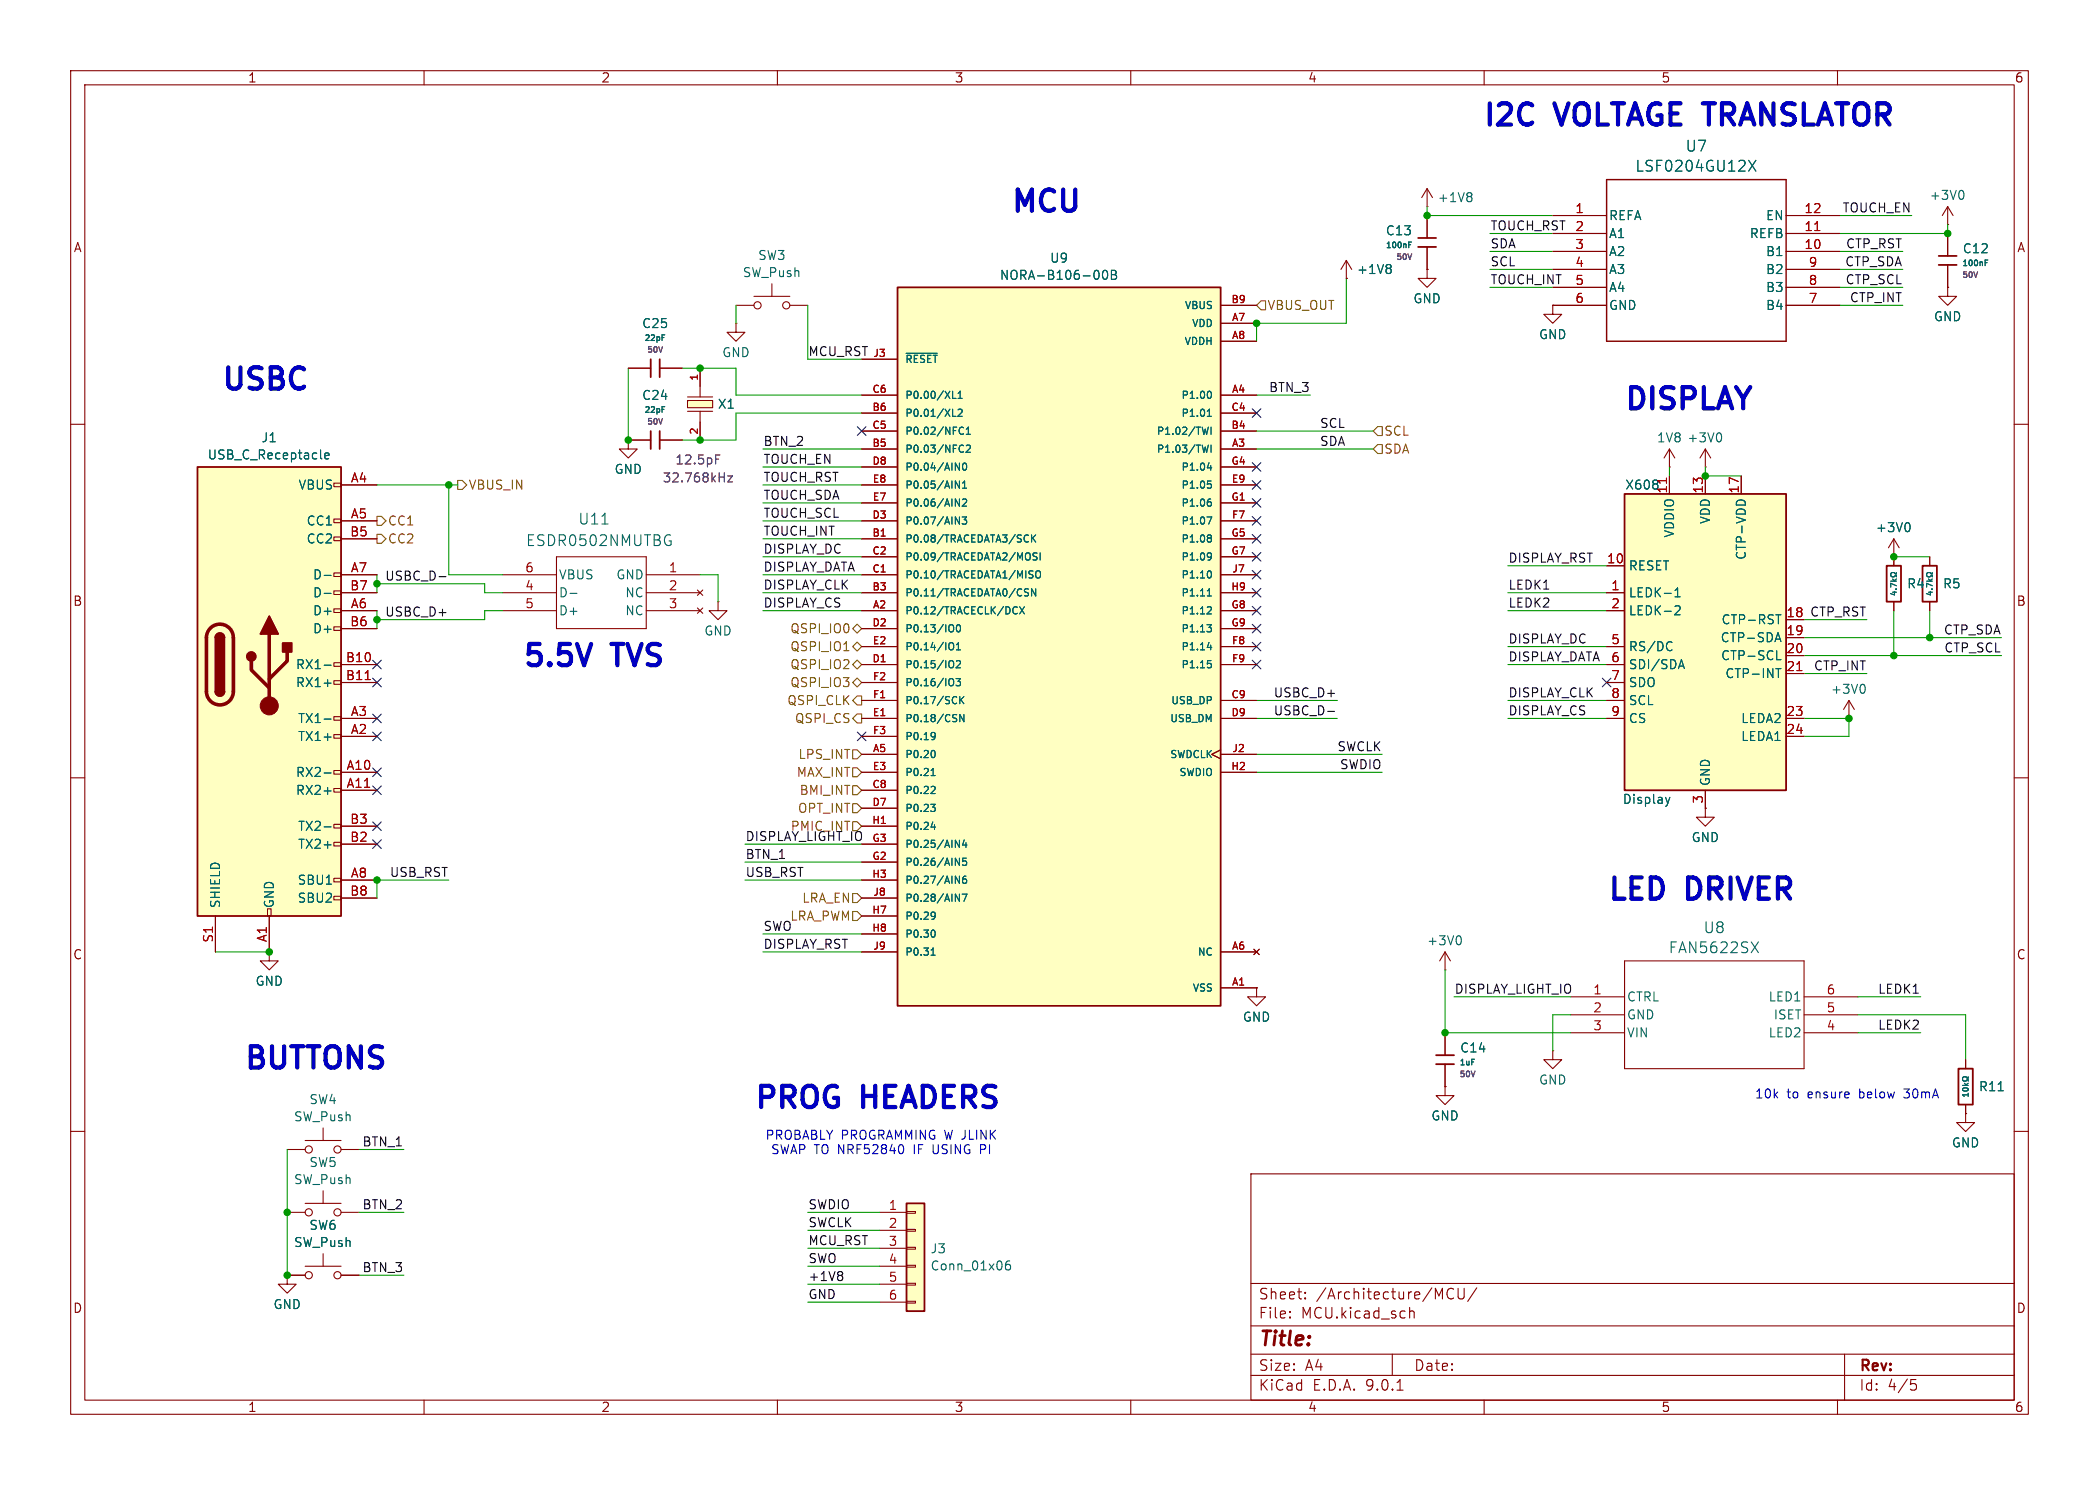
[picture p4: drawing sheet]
<svg xmlns="http://www.w3.org/2000/svg" width="297mm" height="210mm" viewBox="0 0 297 210" stroke-linecap="round" stroke-linejoin="round" font-family="sans-serif">
<g fill="none" stroke="#840000" stroke-width=".15">
<path d="M10 10h277v190h-277zM12 12h273v186h-273zM60 10v2M110 10v2M160 10v2M210 10v2M260 10v2M10 60h2M285 60h2M10 110h2M285 110h2M10 160h2"/>
<path d="M177 166h108v32h-108zM285 160h2M60 198v2M110 198v2M160 198v2M177 194.5h108M177 191.5h108M177 187.5h108M177 181.5h108M182.5 186.3h.1l-.1 .1M182.5 186.3v.1M182.5 185.5v.1"/>
<path d="M182.5 185.5h.1l-.1 .1M184.7 183.6v.1M184.7 183.6h-.1l.1 .1M184.7 182.8v.1M184.7 182.8h-.1l.1 .1M197 191.5v3M197.7 196.6h.8M199.5 184.9v1.5M199.5 185.5a.37 .37 0 0 1 .6 .1v.8M205.7 182.3a.6 .6 0 0 0-.8 0 .6 .6 0 0 0-.2 .8 .56 .56 0 0 0 .3 .5 .56 .56 0 0 0 .7 0M206.3 182.2v1.2l.3 .3 .4-.1 .2-.2v-1.2M209 182.1l-1.3 2"/>
<path d="M210 198v2M260 198v2M261 191.5v6.5M270.4 195.1h.7M270.5 195.7h.4l.3 .3v.3l-.2 .2-.5 .1"/>
</g>
<path d="M229.9 69.9h22.8v41.9h-22.8z" fill="#ffffc2"/>
<path d="M229.9 69.9h22.8v41.9h-22.8zM272 80h2.1v5.1h-2.1zM203.2 149.2h2.5M203.2 150.5h2.5" fill="none" stroke="#840000" stroke-width=".25"/>
<g fill="none" stroke="#840000" stroke-width=".15">
<path d="M236.2 67.3v2.6M241.3 67.3v2.6M246.4 67.3v2.6M273 78.7v1.3M227.3 80h2.6M227.3 83.8h2.6M227.3 86.4h2.6M227.3 91.4h2.6M227.3 94h2.6M227.3 96.5h2.6M227.3 99.1h2.6M252.7 87.6h2.6"/>
<path d="M252.7 90.2h2.6M252.7 92.7h2.6M252.7 95.3h2.6M273 85.1v1.3M227.3 101.6h2.6M241.3 111.8v2.5M252.7 101.6h2.6M252.7 104.1h2.6M177.8 139.7v1.3h1.3l-1.3 1.2-1.3-1.2h1.3M177.8 139.7h.1M45.7 159.5v1.8M204.5 153.7v1.2h1.2l-1.2 1.3-1.3-1.3h1.3"/>
<path d="M204.5 153.7h.1M204.5 146.1v3.1M204.5 150.5v3.2M219.7 148.6v1.3h1.3l-1.3 1.2-1.3-1.2h1.3M219.7 148.6h.1M40.6 171.5h2.6M40.6 162.6h2.6M43.2 170.2h5.1M43.2 161.3h5.1M45.7 168.4v1.8M48.3 171.5h2.5M48.3 162.6h2.5"/>
<circle cx="43.7" cy="162.6" r=".51"/>
<circle cx="43.7" cy="171.5" r=".51"/>
<circle cx="47.8" cy="171.5" r=".51"/>
<circle cx="47.8" cy="162.6" r=".51"/>
</g>
<g fill="none" stroke="#006464" stroke-width=".15">
<path d="M245.7 70.9l.5-.2 .5 .1 .2 .1M236.3 90.7l.3 .2M236.6 91.9l-.3 .1M237 84.4h.7M237 83.5l.4-.4v1.3M237.1 85.7h.4l.2 .1v.2v.2l-.8 .7h.8M237.6 94.2h.6M237.9 93.3l.4 1.3M251.3 86.9h.7M251.3 90.4h.6M251.3 94.6h.7M251.4 93.3h.6"/>
<path d="M251.6 89.5l.4 1.2M251.6 94.6v1.2M272.6 82.2h.8M272.9 83.7h.5M272.9 81.9l.3 .3M273.1 83.6v.5l-.5-.2M273.3 83.3h.1M273.4 81v.2h-.1a.34 .34 0 0 0-.5-.2 .34 .34 0 0 0-.1 .5l.3 .1 .4-.2v.2M273.4 82.8l-.8-.3v.5M273.4 81.9l-.3 .2M235.7 112.8l.3 .8M236 113.6l-.1 .3"/>
<path d="M236.3 112.8l-.3 .8"/>
</g>
<path d="M235.8 67.6v.7M254.2 94.8h.8" fill="none" stroke="#a90000" stroke-width=".15"/>
<path d="M97.3 56.6h3.5v1.1h-3.5z" fill="#ffffc2"/>
<g fill="none" stroke="#840000" stroke-width=".15">
<path d="M275.6 33v3.2M275.6 37.5v3.1M97.3 56.6h3.5v1.1h-3.5zM97.3 56.1h3.5M97.3 58.2h3.5M99.1 52.1v4M99.1 58.2v4M88.9 62.2v1.3h1.3l-1.3 1.3-1.3-1.3h1.3M88.9 62.2h.1M88.9 62.2h3.2M93.3 62.2h3.2M268 78.7h.1"/>
<path d="M268 76.2l-.8 1.3M268 76.2l.7 1.3M268 76.2v3.8M268 85.1v1.3"/>
</g>
<path d="M101.3 64.9h.4M101.3 64.3h.6M103 67.3h.6l-.6 .8h.6" fill="none" stroke="#840084" stroke-width=".15"/>
<path d="M274.3 36.2h2.6M274.3 37.5h2.6M92.1 61v2.5M93.3 61v2.5M267 80h2v5.1h-2z" fill="none" stroke="#840000" stroke-width=".25"/>
<path d="M280.9 37.2h.3M280.9 36.8h.4M93.7 57.5h.4M270 73.9a.79 .79 0 0 1 0 1.3M267.5 82.2h.8M267.8 83.7h.5M267.8 81.9l.3 .3M268.1 83.6v.5l-.6-.2M268.3 83.3h.1M268.3 81v.2h-.1a.34 .34 0 0 0-.5-.2 .34 .34 0 0 0-.1 .5l.4 .1 .3-.2v.2M268.3 82.8l-.8-.3v.5M268.3 81.9l-.3 .2" fill="none" stroke="#006464" stroke-width=".15"/>
<path d="M127 40.6h45.7v101.6h-45.7z" fill="#ffffc2"/>
<path d="M127 40.6h45.7v101.6h-45.7z" fill="none" stroke="#840000" stroke-width=".25"/>
<g fill="none" stroke="#840000" stroke-width=".15">
<path d="M219.7 30.5h7.6M219.7 33h7.6M219.7 35.6h7.6M219.7 38.1h7.6M252.7 30.5h7.6M252.7 33h7.6M252.7 35.6h7.6M252.7 38.1h7.6M121.9 50.8h5.1M121.9 55.9h5.1M121.9 58.4h5.1M172.7 55.9h5.1"/>
<path d="M172.7 58.4h5.1M172.7 43.2h5.1M172.7 45.7h5.1M172.7 48.3h5.1M219.7 43.2h7.6M219.7 40.6h7.6M252.7 43.2h7.6M252.7 40.6h7.6M78.7 78.7h12.7v10.2h-12.7zM121.9 61h5.1M121.9 63.5h5.1M121.9 66h5.1"/>
<path d="M121.9 68.6h5.1M121.9 71.1h5.1M121.9 73.7h5.1M121.9 76.2h5.1M121.9 78.7h5.1M172.7 61h5.1M172.7 63.5h5.1M172.7 66h5.1M172.7 68.6h5.1M172.7 71.1h5.1M172.7 73.7h5.1M172.7 76.2h5.1"/>
<path d="M172.7 78.7h5.1M236.2 66h.1M236.2 63.5l.8 1.3M236.2 63.5l-.7 1.3M236.2 63.5v2.5M241.3 66h.1M241.3 63.5l-.8 1.3M241.3 63.5l.8 1.3M241.3 63.5v2.5M71.1 81.3h7.6M71.1 83.8h7.6M71.1 86.4h7.6"/>
<path d="M91.4 81.3h7.7M91.4 83.8h7.7M91.4 86.4h7.7M98.7 83.4l.7 .8M98.7 86l.7 .7M99.4 83.4l-.7 .8M99.4 86l-.7 .7M101.6 85.1v1.3h1.3l-1.3 1.2-1.3-1.2h1.3M101.6 85.1h.1M121.9 81.3h5.1M121.9 83.8h5.1M121.9 86.4h5.1"/>
<path d="M121.9 88.9h5.1M121.9 91.4h5.1M121.9 94h5.1M121.9 96.5h5.1M121.9 99.1h5.1M172.7 81.3h5.1M172.7 83.8h5.1M172.7 86.4h5.1M172.7 88.9h5.1M172.7 91.4h5.1M172.7 94h5.1M172.7 99.1h5.1"/>
<path d="M261.6 99.1l-.7 1.2M261.6 99.1l.8 1.2M261.6 99.1v2.5M121.9 101.6h5.1M121.9 104.1h5.1M121.9 106.7h5.1M121.9 109.2h5.1M121.9 111.8h5.1M121.9 114.3h5.1M121.9 116.8h5.1M121.9 119.4h5.1M172.7 106l-1.3 .7 1.3 .6"/>
<path d="M172.7 101.6h5.1M172.7 106.7h5.1M172.7 109.2h5.1M261.6 101.6h.1M121.9 121.9h5.1M121.9 124.5h5.1M121.9 127h5.1M121.9 129.5h5.1M121.9 132.1h5.1M121.9 134.6h5.1M172.7 134.6h5.1M172.7 139.7h5.1"/>
<path d="M177.4 134.2l.8 .8M178.2 134.2l-.8 .8M43.2 179.1h5.1M45.7 177.3v1.8M40.6 180.3v1.3h1.3l-1.3 1.3-1.2-1.3h1.2M40.6 180.3h.1M40.6 180.3h2.6M48.3 180.3h2.5"/>
<circle cx="43.7" cy="180.3" r=".51"/>
<circle cx="47.8" cy="180.3" r=".51"/>
</g>
<g fill="none" stroke="#006464" stroke-width=".15">
<path d="M155.5 38.5v.8M156.2 38.3l.1-.1a.69 .69 0 0 1 .3 1.2l-.2 .1a.69 .69 0 0 1-.3-1.1zM157.3 38.2h.4l.2 .2v.2l-.2 .2a.34 .34 0 0 1 .3 .3 .34 .34 0 0 1-.2 .4h-.5zM157.3 38.8h.4M247.4 22.7l1 1.5M248.4 22.7l-1 1.5M128.2 50h4.4M134.8 56.3h.5M134.8 58.9h.5M135.6 56.3h.5M135.6 55.6l.3-.3v1M135.6 58l.4-.1 .1 .3-.6 .7h.6"/>
<path d="M170.8 58.9h.6M170.9 58.1l.2-.2v1M171.2 55.3a.64 .64 0 0 1 0 1M85.2 74.1h.8M94.7 76.5h.3v.5l-.3 .2M94.7 75.6l.2 .1M135.2 65.5l.6 1v-1M135.2 68l.6 1v-1M135.2 70.6l.6 1v-1M135.2 73.1l.6 1v-1M135.9 60.5l.2-.1 .2 .1M136.1 62.9l.2 .1"/>
<path d="M136.1 73.1h.7l-.4 .4 .3 .1v.4l-.1 .1-.5-.1M136.2 70.7l.4-.1 .2 .3-.7 .7h.7M136.2 69h.6M136.2 68.3l.3-.3v1M136.3 65.6l.1-.1a.54 .54 0 0 1 .4 .5 .54 .54 0 0 1-.4 .5l-.1-.1-.1-.3zM136.3 61.3l-.2 .1h-.2M136.3 63.9l-.2 .1M136.7 61.4h.6M136.7 60.7l.3-.3v1M136.7 63l.4-.1 .2 .3-.6 .8h.6M145.2 75.6l.3 .1M145.5 76.6l-.3 .1"/>
<path d="M146 75.6v1.1M146.1 76.1l.4 .6M146.5 75.6l-.5 .6M146.7 78.2h-.3l-.2 .2 .1 .2 .4 .2v.3l-.2 .1h-.3M147.2 78.2v1M170.8 73.1h.7l-.5 1M170.8 66.2h.7M170.9 68h.5M171 68.4h.2l.2 .2v.3l-.4 .1M171 60.4l-.3 1-.2-.7M171 62.9l-.3 1.1-.2-.8M171 71h.3l.1 .1v.4l-.4 .1"/>
<path d="M171 75.6l.3 .1 .1 .1-.2 .3M171 78.2l.4 .1a.67 .67 0 0 1-.3 .9M171 76.1h.2M171.1 70.6h.2M171.2 76.1l.2 .1v.3l-.1 .1-.3 .1M171.3 65.8v.7M171.4 60.4v1M171.4 62.9v1.1M171.4 78.6l-.2 .2h-.2M243.3 61.2a.79 .79 0 0 1 0 1.3M80.7 83.9h.9M134.5 90.9a.34 .34 0 0 1 .4 .3v.4a.34 .34 0 0 1-.4 .3"/>
<path d="M134.8 88.4a.72 .72 0 0 1 0 .9M134.8 93.5a.72 .72 0 0 1 0 .9M134.8 96a.72 .72 0 0 1 0 .9M135.3 96h.6l-.3 .4h.3v.5l-.2 .1-.4-.1M135.3 93.5l.4-.1 .2 .3-.6 .7h.6M135.3 91.9h.6M135.3 91.2l.3-.3v1M135.4 88.4l.2-.1a.54 .54 0 0 1 .3 .6 .54 .54 0 0 1-.3 .5l-.2-.1-.1-.3zM135.8 98.5v1M136 98.9l.4 .6M136.4 98.5l-.6 .6M143.5 85.9l.2-.1 .2 .1"/>
<path d="M143.9 86.7l-.2 .1h-.2M144.3 85.8l.7 1M145 85.8l-.7 1M145.1 83.7l.3 .1 .1 .3-.2 .2h-.2M145.1 83.3h.4M145.8 81.2l.3 .1 .1 .2-.2 .2h-.3M145.8 80.7l.4 .1M146.5 83.3v1l-.5-1v1M146.7 80.8l.1-.1a.34 .34 0 0 1 .4 .4v.3a.34 .34 0 0 1-.3 .4 .34 .34 0 0 1-.4-.4v-.3zM170.8 88.3h.6l-.3 .4 .3 .1v.4l-.2 .2h-.3M170.8 84.3h.6M170.8 91.6h.7"/>
<path d="M170.9 93.4h.5M170.9 83.5l.2-.2v1M171 85.8l.3 .1 .1 .2-.6 .7h.6M171 93.8h.2l.2 .2v.3l-.4 .1M171.2 80.7a.64 .64 0 0 1 0 1M171.3 91.2v.7M263.6 96.8a.79 .79 0 0 1 0 1.2M131.7 113.7h.6l-.3 .4M131.7 109.7h.6M131.7 117h.7M131.8 108.9l.2-.2v1M132.1 106.1a.64 .64 0 0 1 0 1"/>
<path d="M132.1 103.6l.2 .1a.83 .83 0 0 1-.2 .9M132.1 111.2l.2 .2v.2l-.6 .6h.6M132.1 114.1l.2 .2v.3l-.2 .2M132.2 116.6v.7M132.3 104l-.2 .2M135.2 118.8l.6 1v-1M136.4 101v1.1l-.6-1.1v1.1M136.4 118.8l-.2 .7h.6M136.7 119.2v.6M131.7 135.1h.6M131.8 134.3l.2-.2v1M132.1 131.5a.64 .64 0 0 1 0 1"/>
<path d="M132.1 129l.2 .1a.83 .83 0 0 1-.2 .9M132.3 129.4l-.2 .2M135.2 121.4l.6 1v-1M135.2 123.9l.6 1v-1M135.2 126.4l.6 1.1v-1.1M136.1 126.4h.7l-.4 1.1M136.7 123.9l-.3 .1a.68 .68 0 0 0 0 .9l.3-.1 .1-.3-.2-.2h-.2l-.2 .2M136.7 121.4h-.5v.4h.1h.4l.1 .1-.1 .4-.1 .1-.4-.1"/>
</g>
<path d="M227.3 25.4h25.4v22.9h-25.4z" fill="none" stroke="#840000" stroke-width=".2"/>
<path d="M256.8 32.6h.7" fill="none" stroke="#a90000" stroke-width=".15"/>
<path d="M27.9 66h20.4v63.5h-20.4z" fill="#ffffc2"/>
<g fill="none" stroke="#840000" stroke-width=".15">
<path d="M201.9 29.2h.1M201.9 26.7l.8 1.2M201.9 26.7l-.7 1.2M201.9 26.7v2.5M275.6 31.8h.1M275.6 29.2l-.8 1.3M275.6 29.2l.8 1.3M275.6 29.2v2.6M219.7 43.2v1.3h1.3l-1.3 1.2-1.3-1.2h1.3M219.7 43.2h.1M47.2 68.3h1.1v.5h-1.1zM47.2 73.4h1.1v.5h-1.1z"/>
<path d="M47.2 75.9h1.1v.6h-1.1zM48.3 68.6h5M48.3 73.7h5M48.3 76.2h5M47.2 81h1.1v.5h-1.1zM47.2 83.6h1.1v.5h-1.1zM47.2 86.1h1.1v.5h-1.1zM47.2 88.6h1.1v.6h-1.1zM47.2 93.7h1.1v.5h-1.1zM47.2 96.3h1.1v.5h-1.1zM48.3 81.3h5M48.3 83.8h5"/>
<path d="M48.3 86.4h5M48.3 88.9h5M48.3 94h5M48.3 96.5h5M47.2 101.3h1.1v.6h-1.1zM47.2 103.9h1.1v.5h-1.1zM47.2 109h1.1v.5h-1.1zM47.2 111.5h1.1v.5h-1.1zM47.2 116.6h1.1v.5h-1.1zM47.2 119.1h1.1v.5h-1.1zM48.3 101.6h5M48.3 104.1h5"/>
<path d="M48.3 109.2h5M48.3 111.8h5M48.3 116.8h5M48.3 119.4h5M30.5 129.5v5.1M37.8 128.5h.6v1h-.6zM38.1 129.5v5.1M47.2 124.2h1.1v.5h-1.1zM47.2 126.7h1.1v.6h-1.1zM48.3 124.5h5M48.3 127h5"/>
</g>
<path d="M27.9 66h20.4v63.5h-20.4zM30.5 90.2a.64 .64 0 0 1 .6-.7 .64 .64 0 0 1 .6 .7M30.5 97.8a.64 .64 0 0 0 .6 .6 .64 .64 0 0 0 .6-.6" fill="none" stroke="#840000" stroke-width=".25"/>
<path d="M29.8 88.8a1.9 1.9 0 0 1 2-.4 1.9 1.9 0 0 1 1.2 1.8v7.6a1.91 1.91 0 0 1-1.9 1.9 1.91 1.91 0 0 1-1.9-1.9v-7.6a1.9 1.9 0 0 1 .6-1.4zM35.6 93.5v1.2l2.5 2.6M38.1 89.7v10.1M40.6 92.2v1.3l-2.5 2.5" fill="none" stroke="#840000" stroke-width=".51"/>
<g fill="#840000" stroke="#840000" stroke-width=".25">
<path d="M30.5 90.2h1.2v7.6h-1.2z"/>
<path d="M30.7 89.7a.64 .64 0 0 1 .7-.1 .64 .64 0 0 1 .3 .6h-1.2z"/>
<path d="M30.5 97.8h1.2a.64 .64 0 0 1-.6 .6 .64 .64 0 0 1-.6-.6z"/>
<path d="M38.1 87.1l1.3 2.6h-2.6z"/>
<path d="M40 90.9h1.3v1.3h-1.3z"/>
<circle cx="35.6" cy="92.8" r=".63"/>
</g>
<circle cx="38.1" cy="99.8" r="1.27" fill="#840000" stroke="#840000" stroke-width=".15"/>
<path d="M208 27.2l.3 .3-.3 .3 .3 .2v.3l-.3 .2M277.6 26.9a.79 .79 0 0 1 0 1.3M46 64.5l.6-.1-.1-.3h-.4l-.1 .1v.6h.5M45.9 81.4h.9M45.9 83.9h.9M45.9 94.1h.9M45.9 96.6h.9M45.9 101.7h.9M45.9 109.3h.9M45.9 111.9h.9M45.9 116.9h.9" fill="none" stroke="#006464" stroke-width=".15"/>
<path d="M51.7 96.1h.7" fill="none" stroke="#a90000" stroke-width=".15"/>
<path d="M128.3 170.2h2.5v15.2h-2.5z" fill="#ffffc2"/>
<path d="M200.7 33.7h2.5M200.7 34.9h2.5M92.1 50.8v2.5M93.3 50.8v2.5M277.1 151.1h2v5.1h-2zM128.3 170.2h2.5v15.2h-2.5z" fill="none" stroke="#840000" stroke-width=".25"/>
<g fill="none" stroke="#840000" stroke-width=".15">
<path d="M190.5 39.4h.1M190.5 36.8l.8 1.3M190.5 36.8l-.8 1.3M190.5 36.8v2.6M201.9 38.1v1.3h1.3l-1.3 1.2-1.2-1.2h1.2M201.9 38.1h.1M201.9 30.5v3.2M201.9 34.9v3.2M219.7 30.5h7.6M219.7 33h7.6M219.7 35.6h7.6M219.7 38.1h7.6"/>
<path d="M252.7 30.5h7.6M252.7 33h7.6M252.7 35.6h7.6M252.7 38.1h7.6M275.6 33v3.2M275.6 37.5v3.1M88.9 52.1h3.2M93.3 52.1h3.2M99.1 52.1v2.5M99.1 59.7v2.5M104.1 45.7v1.3h1.3l-1.3 1.3-1.2-1.3h1.2M104.1 45.7h.1"/>
<path d="M104.1 43.2h2.6M106.7 41.9h5.1M109.2 40.1v1.8M111.8 43.2h2.5M121.9 50.8h5.1M121.9 55.9h5.1M121.9 58.4h5.1M172.7 43.2h5.1M172.7 55.9h5.1M172.7 58.4h5.1M172.7 45.7h5.1M172.7 48.3h5.1"/>
<path d="M219.7 43.2h.1M219.7 43.2h7.6M219.7 40.6h7.6M252.7 43.2h7.6M252.7 40.6h7.6M275.6 40.6v1.3h1.3l-1.3 1.3-1.3-1.3h1.3M275.6 40.6h.1M48.3 68.6h5M48.3 73.7h5M48.3 76.2h5M88.9 62.2h.1M88.9 62.2h3.2"/>
<path d="M93.3 62.2h3.2M121.9 68.6h5.1M121.9 73.7h5.1M121.9 76.2h5.1M121.9 61h5.1M121.9 63.5h5.1M121.9 66h5.1M121.9 71.1h5.1M121.9 78.7h5.1M172.7 68.6h5.1M172.7 73.7h5.1M172.7 76.2h5.1"/>
<path d="M172.7 61h5.1M172.7 63.5h5.1M172.7 66h5.1M172.7 71.1h5.1M172.7 78.7h5.1M236.2 67.3v2.6M241.3 67.3v2.6M246.4 67.3v2.6M268 78.7h.1M268 78.7v1.3M273 78.7v1.3M48.3 81.3h5"/>
<path d="M48.3 83.8h5M48.3 86.4h5M48.3 88.9h5M48.3 94h5M48.3 96.5h5M121.9 81.3h5.1M121.9 83.8h5.1M121.9 86.4h5.1M121.9 88.9h5.1M121.9 94h5.1M121.9 96.5h5.1M121.9 91.4h5.1"/>
<path d="M121.9 99.1h5.1M172.7 81.3h5.1M172.7 83.8h5.1M172.7 86.4h5.1M172.7 88.9h5.1M172.7 94h5.1M172.7 91.4h5.1M172.7 99.1h5.1M227.3 83.8h2.6M227.3 86.4h2.6M227.3 94h2.6M227.3 96.5h2.6"/>
<path d="M227.3 91.4h2.6M227.3 99.1h2.6M227.3 80h2.6M252.7 87.6h2.6M252.7 90.2h2.6M252.7 92.7h2.6M252.7 95.3h2.6M268 85.1v1.3M273 85.1v1.3M48.3 101.6h5M48.3 104.1h5M48.3 109.2h5"/>
<path d="M48.3 111.8h5M48.3 116.8h5M48.3 119.4h5M121.9 101.6h5.1M121.9 104.1h5.1M121.9 109.2h5.1M121.9 111.8h5.1M121.9 116.8h5.1M121.9 119.4h5.1M121.9 106.7h5.1M121.9 114.3h5.1M172.7 106l-1.3 .7 1.3 .6"/>
<path d="M172.7 101.6h5.1M172.7 109.2h5.1M172.7 106.7h5.1M227.3 101.6h2.6M241.3 114.3v1.3h1.3l-1.3 1.2-1.3-1.2h1.3M241.3 114.3h.1M241.3 111.8v2.5M252.7 101.6h2.6M252.7 104.1h2.6M30.5 129.5v5.1M38.1 134.6v1.3h1.3l-1.3 1.3-1.3-1.3h1.3M38.1 134.6h.1"/>
<path d="M38.1 129.5v5.1M48.3 124.5h5M48.3 127h5M121.9 124.5h5.1M121.9 127h5.1M121.9 121.9h5.1M121.9 129.5h5.1M121.9 132.1h5.1M121.9 134.6h5.1M172.7 134.6h5.1M172.7 139.7h5.1M177.4 134.2l.8 .8"/>
<path d="M177.8 139.7h.1M178.2 134.2l-.8 .8M204.5 137.2h.1M204.5 134.6l-.8 1.3M204.5 134.6l.7 1.3M204.5 134.6v2.6M229.9 135.9h25.4v15.2h-25.4zM204.5 153.7h.1M204.5 146.1v3.1M204.5 150.5v3.2M222.2 141h7.7M222.2 143.5h7.7"/>
<path d="M222.2 146.1h7.7M255.3 141h7.6M255.3 143.5h7.6M255.3 146.1h7.6M278.1 157.5v1.3h1.3l-1.3 1.2-1.2-1.2h1.2M278.1 157.5h.1M278.1 149.9v1.2M278.1 156.2v1.3M124.5 171.5h3.8M124.5 174h3.8M124.5 176.5h3.8M124.5 179.1h3.8"/>
<path d="M128.3 171.3h1.2v.3h-1.2zM128.3 173.9h1.2v.2h-1.2zM128.3 176.4h1.2v.3h-1.2zM128.3 178.9h1.2v.3h-1.2zM40.6 180.3h.1M40.6 180.3h2.6M48.3 180.3h2.5M124.5 181.6h3.8M124.5 184.2h3.8M128.3 181.5h1.2v.2h-1.2zM128.3 184h1.2v.3h-1.2z"/>
<circle cx="107.2" cy="43.2" r=".51"/>
<circle cx="111.3" cy="43.2" r=".51"/>
</g>
<g fill="none" stroke="#006464" stroke-width=".15">
<path d="M155.5 38.5v.8M156.2 38.3l.1-.1a.69 .69 0 0 1 .3 1.2l-.2 .1a.69 .69 0 0 1-.3-1.1zM157.3 38.2h.4l.2 .2v.2l-.2 .2a.34 .34 0 0 1 .3 .3 .34 .34 0 0 1-.2 .4h-.5zM157.3 38.8h.4M196.6 37.4l.2 .3-.2 .3 .2 .2v.2l-.2 .3M199.3 34.6h.3M199.3 34.2h.4M247.4 22.7l1 1.5M248.4 22.7l-1 1.5M280.9 37.2h.3M280.9 36.8h.4M93.7 47.4h.4"/>
<path d="M93.7 57.5h.4M128.2 50h4.4M134.8 56.3h.5M134.8 58.9h.5M135.6 56.3h.5M135.6 55.6l.3-.3v1M135.6 58l.4-.1 .1 .3-.6 .7h.6M170.8 58.9h.6M170.9 58.1l.2-.2v1M171.2 55.3a.64 .64 0 0 1 0 1M46 64.5l.6-.1-.1-.3h-.4l-.1 .1v.6h.5M135.2 65.5l.6 1v-1"/>
<path d="M135.2 68l.6 1v-1M135.2 70.6l.6 1v-1M135.2 73.1l.6 1v-1M135.9 60.5l.2-.1 .2 .1M136.1 62.9l.2 .1M136.1 73.1h.7l-.4 .4 .3 .1v.4l-.1 .1-.5-.1M136.2 68.3l.3-.3v1M136.2 70.7l.4-.1 .2 .3-.7 .7h.7M136.2 69h.6M136.3 65.6l.1-.1a.54 .54 0 0 1 .4 .5 .54 .54 0 0 1-.4 .5l-.1-.1-.1-.3zM136.3 61.3l-.2 .1h-.2M136.3 63.9l-.2 .1"/>
<path d="M136.7 61.4h.6M136.7 60.7l.3-.3v1M136.7 63l.4-.1 .2 .3-.6 .8h.6M145.2 75.6l.3 .1M145.5 76.6l-.3 .1M146 75.6v1.1M146.1 76.1l.4 .6M146.5 75.6l-.5 .6M146.7 78.2h-.3l-.2 .2 .1 .2 .4 .2v.3l-.2 .1h-.3M147.2 78.2v1M170.8 73.1h.7l-.5 1M170.8 66.2h.7"/>
<path d="M170.9 68h.5M171 68.4h.2l.2 .2v.3l-.4 .1M171 60.4l-.3 1-.2-.7M171 62.9l-.3 1.1-.2-.8M171 71h.3l.1 .1v.4l-.4 .1M171 75.6l.3 .1 .1 .1-.2 .3M171 78.2l.4 .1a.67 .67 0 0 1-.3 .9M171 76.1h.2M171.1 70.6h.2M171.2 76.1l.2 .1v.3l-.1 .1-.3 .1M171.3 65.8v.7M171.4 60.4v1"/>
<path d="M171.4 62.9v1.1M171.4 78.6l-.2 .2h-.2M245.7 70.9l.5-.2 .5 .1 .2 .1M270 73.9a.79 .79 0 0 1 0 1.3M45.9 81.4h.9M45.9 83.9h.9M45.9 94.1h.9M45.9 96.6h.9M134.5 90.9a.34 .34 0 0 1 .4 .3v.4a.34 .34 0 0 1-.4 .3M134.8 88.4a.72 .72 0 0 1 0 .9M134.8 93.5a.72 .72 0 0 1 0 .9M134.8 96a.72 .72 0 0 1 0 .9"/>
<path d="M135.3 96h.6l-.3 .4h.3v.5l-.2 .1-.4-.1M135.3 93.5l.4-.1 .2 .3-.6 .7h.6M135.3 91.9h.6M135.3 91.2l.3-.3v1M135.4 88.4l.2-.1a.54 .54 0 0 1 .3 .6 .54 .54 0 0 1-.3 .5l-.2-.1-.1-.3zM135.8 98.5v1M136 98.9l.4 .6M136.4 98.5l-.6 .6M143.5 85.9l.2-.1 .2 .1M143.9 86.7l-.2 .1h-.2M144.3 85.8l.7 1M145 85.8l-.7 1"/>
<path d="M145.1 83.7l.3 .1 .1 .3-.2 .2h-.2M145.1 83.3h.4M145.8 81.2l.3 .1 .1 .2-.2 .2h-.3M145.8 80.7l.4 .1M146.5 83.3v1l-.5-1v1M146.7 80.8l.1-.1a.34 .34 0 0 1 .4 .4v.3a.34 .34 0 0 1-.3 .4 .34 .34 0 0 1-.4-.4v-.3zM170.8 88.3h.6l-.3 .4 .3 .1v.4l-.2 .2h-.3M170.8 84.3h.6M170.8 91.6h.7M170.9 93.4h.5M170.9 83.5l.2-.2v1M171 85.8l.3 .1 .1 .2-.6 .7h.6"/>
<path d="M171 93.8h.2l.2 .2v.3l-.4 .1M171.2 80.7a.64 .64 0 0 1 0 1M171.3 91.2v.7M236.3 90.7l.3 .2M236.6 91.9l-.3 .1M237 84.4h.7M237 83.5l.4-.4v1.3M237.1 85.7h.4l.2 .1v.2v.2l-.8 .7h.8M237.6 94.2h.6M237.9 93.3l.4 1.3M251.3 86.9h.7M251.3 90.4h.6"/>
<path d="M251.3 94.6h.7M251.4 93.3h.6M251.6 89.5l.4 1.2M251.6 94.6v1.2M267.5 82.2h.8M267.8 83.7h.5M267.8 81.9l.3 .3M268.1 83.6v.5l-.6-.2M268.3 83.3h.1M268.3 81v.2h-.1a.34 .34 0 0 0-.5-.2 .34 .34 0 0 0-.1 .5l.4 .1 .3-.2v.2M268.3 82.8l-.8-.3v.5M268.3 81.9l-.3 .2"/>
<path d="M272.6 82.2h.8M272.9 83.7h.5M272.9 81.9l.3 .3M273.1 83.6v.5l-.5-.2M273.3 83.3h.1M273.4 81v.2h-.1a.34 .34 0 0 0-.5-.2 .34 .34 0 0 0-.1 .5l.3 .1 .4-.2v.2M273.4 82.8l-.8-.3v.5M273.4 81.9l-.3 .2M45.9 101.7h.9M45.9 109.3h.9M45.9 111.9h.9M45.9 116.9h.9"/>
<path d="M131.7 113.7h.6l-.3 .4M131.7 117h.7M131.7 109.7h.6M131.8 108.9l.2-.2v1M132.1 106.1a.64 .64 0 0 1 0 1M132.1 103.6l.2 .1a.83 .83 0 0 1-.2 .9M132.1 111.2l.2 .2v.2l-.6 .6h.6M132.1 114.1l.2 .2v.3l-.2 .2M132.2 116.6v.7M132.3 104l-.2 .2M135.2 118.8l.6 1v-1M136.4 101v1.1l-.6-1.1v1.1"/>
<path d="M136.4 118.8l-.2 .7h.6M136.7 119.2v.6M235.7 112.8l.3 .8M236 113.6l-.1 .3M236.3 112.8l-.3 .8M131.7 135.1h.6M131.8 134.3l.2-.2v1M132.1 131.5a.64 .64 0 0 1 0 1M132.1 129l.2 .1a.83 .83 0 0 1-.2 .9M132.3 129.4l-.2 .2M135.2 121.4l.6 1v-1M135.2 123.9l.6 1v-1"/>
<path d="M135.2 126.4l.6 1.1v-1.1M136.1 126.4h.7l-.4 1.1M136.7 123.9l-.3 .1a.68 .68 0 0 0 0 .9l.3-.1 .1-.3-.2-.2h-.2l-.2 .2M136.7 121.4h-.5v.4h.1h.4l.1 .1-.1 .4-.1 .1-.4-.1M206.5 132.3a.79 .79 0 0 1 0 1.3M247.8 133.2l1 1.5M248.8 133.2l-1 1.5M277.7 153.5h.8M277.7 154a.39 .39 0 0 1 .5-.2 .39 .39 0 0 1 .3 .4 .39 .39 0 0 1-.5 .2 .39 .39 0 0 1-.3-.4zM278 153.2l.3 .3M278.5 152.3v.2h-.2a.34 .34 0 0 0-.4-.2 .34 .34 0 0 0-.2 .5l.4 .1 .4-.2v.2M278.5 154.6v.5"/>
<path d="M278.5 154.8h-.8l.2 .3M278.5 153.2l-.3 .2M282.7 154.2h.8M142.9 178.3a.5 .5 0 0 0-.6 .6v.4l.1 .2 .4 .1 .1-.1 .1-.5-.1-.1-.4-.1-.2 .2"/>
</g>
<g fill="none" stroke="#725600" stroke-width=".15">
<path d="M178.4 42.5h.7v1.3h-.7l-.6-.6zM53.3 75.6h.7l.6 .6-.6 .6h-.7zM53.3 73h.7l.6 .7-.6 .6h-.7zM64.8 67.9h.6l.6 .7-.6 .6h-.6zM194.9 60.3h.7v1.3h-.7l-.6-.6zM194.9 62.9h.7v1.2h-.7l-.6-.6zM119.4 92h.7M120.6 94l.7-.7 .6 .7-.6 .6zM120.6 91.4l.7-.6 .6 .6-.6 .7zM120.6 96.5l.7-.6 .6 .6-.6 .7zM120.6 88.9l.7-.6 .6 .6-.6 .6zM121.3 98.4h.6v1.3h-.6l-.7-.6z"/>
<path d="M120.6 106h.7l.6 .7-.6 .6h-.7zM120.6 116.2h.7l.6 .6-.6 .7h-.7zM120.6 113.7h.7l.6 .6-.6 .6h-.7zM120.6 111.1h.7l.6 .7-.6 .6h-.7zM120.6 108.6h.7l.6 .6-.6 .7h-.7zM121.3 101h.6v1.2h-.6l-.7-.6zM120.6 126.4h.7l.6 .6-.6 .6h-.7zM120.6 128.9h.7l.6 .6-.6 .7h-.7z"/>
</g>
<path d="M62.1 81.6h1M187.9 100.6h.9M119 179.8l.2 .3-.2 .3 .2 .2v.3l-.2 .2" fill="none" stroke="#0f0f0f" stroke-width=".15"/>
<g fill="none" stroke="#009600" stroke-width=".15">
<path d="M190.5 39.4v6.3h-12.7v2.6M201.9 29.2v1.3h17.8M210.8 33h8.9M210.8 38.1h8.9M210.8 35.6h8.9M260.3 30.5h10.2M260.3 38.1h8.9M260.3 35.6h8.9M275.6 31.8v1.2h-15.3M88.9 52.1v10.1M96.5 52.1h7.6v3.8h17.8M104.1 43.2v2.5"/>
<path d="M114.3 43.2v7.6h7.6M121.9 58.4h-17.8v3.8h-7.6M177.8 55.9h7.6M210.8 40.6h8.9M260.3 40.6h8.9M260.3 43.2h8.9M53.3 68.6h11.5M63.5 68.6v12.7h7.6M107.9 68.6h14M107.9 73.7h14M107.9 78.7h14M107.9 63.5h14"/>
<path d="M107.9 76.2h14M107.9 66h14M107.9 71.1h14M177.8 61h16.5M177.8 63.5h16.5M236.2 66v1.3M241.3 66v1.3h5.1M268 78.7h5M53.3 81.3v2.5M53.3 86.4v2.5M53.3 82.6h15.3v1.2h2.5M71.1 86.4h-2.5v1.2h-15.3"/>
<path d="M99.1 81.3h2.5v3.8M107.9 81.3h14M107.9 83.8h14M107.9 86.4h14M177.8 99.1h11.4M213.4 83.8h13.9M213.4 86.4h13.9M213.4 99.1h13.9M213.4 80h13.9M213.4 94h13.9M213.4 91.4h13.9M255.3 87.6h8.9"/>
<path d="M255.3 92.7h27.9M255.3 90.2h27.9M255.3 95.3h8.9M268 86.4v6.3M273 86.4v3.8M105.4 119.4h16.5M177.8 101.6h11.4M177.8 109.2h17.8M177.8 106.7h17.8M213.4 101.6h13.9M255.3 101.6h6.3v2.5h-6.3M30.5 134.6h7.6"/>
<path d="M63.5 124.5h-10.2v2.5M105.4 124.5h16.5M105.4 121.9h16.5M107.9 134.6h14M107.9 132.1h14M204.5 137.2v8.9h17.7M205.7 141h16.5M222.2 143.5h-2.5v5.1M262.9 143.5h15.2v6.4M262.9 146.1h8.9M262.9 141h8.9M40.6 162.6v17.7"/>
<path d="M50.8 162.6h6.3M50.8 171.5h6.3M114.3 174h10.2M114.3 171.5h10.2M114.3 179.1h10.2M114.3 176.5h10.2M50.8 180.3h6.3M114.3 184.2h10.2M114.3 181.6h10.2"/>
</g>
<g fill="none" stroke="#000084" stroke-width=".15">
<path d="M177.2 57.8l1.2 1.2M178.4 57.8l-1.2 1.2M121.3 60.4l1.2 1.2M122.5 60.4l-1.2 1.2M177.2 70.5l1.2 1.2M177.2 78.1l1.2 1.2M177.2 73.1l1.2 1.2M177.2 65.4l1.2 1.2M177.2 75.6l1.2 1.2M177.2 68l1.2 1.2M178.4 70.5l-1.2 1.2M178.4 78.1l-1.2 1.2"/>
<path d="M178.4 73.1l-1.2 1.2M178.4 65.4l-1.2 1.2M178.4 75.6l-1.2 1.2M178.4 68l-1.2 1.2M52.7 93.4l1.2 1.2M52.7 95.9l1.2 1.2M53.9 93.4l-1.2 1.2M53.9 95.9l-1.2 1.2M177.2 93.4l1.2 1.2M177.2 83.2l1.2 1.2M177.2 85.8l1.2 1.2M177.2 80.7l1.2 1.2"/>
<path d="M177.2 90.8l1.2 1.2M177.2 88.3l1.2 1.2M178.4 93.4l-1.2 1.2M178.4 83.2l-1.2 1.2M178.4 85.8l-1.2 1.2M178.4 80.7l-1.2 1.2M178.4 90.8l-1.2 1.2M178.4 88.3l-1.2 1.2M226.7 95.9l1.2 1.2M227.9 95.9l-1.2 1.2M52.7 101l1.2 1.2M52.7 116.2l1.2 1.2"/>
<path d="M52.7 118.8l1.2 1.2M52.7 108.6l1.2 1.2M52.7 111.2l1.2 1.2M52.7 103.5l1.2 1.2M53.9 101l-1.2 1.2M53.9 116.2l-1.2 1.2M53.9 118.8l-1.2 1.2M53.9 108.6l-1.2 1.2M53.9 111.2l-1.2 1.2M53.9 103.5l-1.2 1.2M121.3 103.5l1.2 1.2M122.5 103.5l-1.2 1.2"/>
</g>
<path d="M127.7 162l.2 .4-.2 .6M138.7 161.9v1.2M138.7 162.5h.5" fill="none" stroke="#0000c2" stroke-width=".15"/>
<path d="M83.6 91.1l-1 3" fill="none" stroke="#0000c2" stroke-width=".6"/>
<path d="M101.3 64.9h.4M101.3 64.3h.6M103 67.3h.6l-.6 .8h.6" fill="none" stroke="#840084" stroke-width=".15"/>
<path d="M256.8 32.6h.7M235.8 67.6v.7M51.7 96.1h.7M254.2 94.8h.8" fill="none" stroke="#a90000" stroke-width=".15"/>
<g fill="#009600" stroke="#009600" stroke-width=".15">
<circle cx="40.6" cy="171.5" r=".46"/>
<circle cx="40.6" cy="180.3" r=".46"/>
<circle cx="63.5" cy="68.6" r=".46"/>
<circle cx="99.1" cy="52.1" r=".46"/>
<circle cx="88.9" cy="62.2" r=".46"/>
<circle cx="53.3" cy="82.6" r=".46"/>
<circle cx="53.3" cy="87.6" r=".46"/>
<circle cx="99.1" cy="62.2" r=".46"/>
<circle cx="53.3" cy="124.5" r=".46"/>
<circle cx="38.1" cy="134.6" r=".46"/>
<circle cx="273" cy="90.2" r=".46"/>
<circle cx="261.6" cy="101.6" r=".46"/>
<circle cx="268" cy="92.7" r=".46"/>
<circle cx="177.8" cy="45.7" r=".46"/>
<circle cx="275.6" cy="33" r=".46"/>
<circle cx="201.9" cy="30.5" r=".46"/>
<circle cx="241.3" cy="67.3" r=".46"/>
<circle cx="268" cy="78.7" r=".46"/>
<circle cx="204.5" cy="146.1" r=".46"/>
</g>
<g font-size="4.2" fill="#0000c2">
<text x="209.5" y="18.7">I2C</text>
<text x="220.3" y="18.7">VOLTAGE TRANSLATOR</text>
<text x="142.7" y="30.9">MCU</text>
<text x="31" y="56">USBC</text>
<text x="229.5" y="58.8">DISPLAY</text>
<text x="73.6" y="95.1">5.5V</text>
<text x="86.8" y="95.1">TVS</text>
<text x="227.1" y="128.1">LED</text>
<text x="238.7" y="128.1">DRIVER</text>
<text x="34.2" y="152">BUTTONS</text>
<text x="106.4" y="157.6">PROG</text>
<text x="122" y="157.6">HEADERS</text>
</g>
<text font-size="2.8" fill="#840000" x="178" y="190.9">Title:</text>
<g font-size="2.1" fill="#006464">
<text x="238.4" y="21.7">U7</text>
<text x="231.3" y="24.5">LSF0204GU12X</text>
<text x="74.3" y="77.4">ESDR0502NMUTBG</text>
<text x="81.7" y="74.4">U11</text>
<text x="236" y="135">FAN5622SX</text>
<text x="241" y="132.2">U8</text>
</g>
<g font-size="2.1" fill="#840000">
<text x="178" y="184">Sheet:</text>
<text x="186.2" y="184">/Architecture/MCU/</text>
<text x="178" y="186.7">File:</text>
<text x="184.1" y="186.7">MCU.kicad_sch</text>
<text x="178" y="196.9">KiCad</text>
<text x="178" y="194.1">Size:</text>
<text x="184.7" y="194.1">A4</text>
<text x="185.7" y="196.9">E.D.A.</text>
<text x="193.3" y="196.9">9.0.1</text>
<text x="200" y="194.1">Date:</text>
<text x="263" y="194.3">Rev:</text>
<text x="263" y="196.9">Id:</text>
<text x="267.1" y="196.9">4/5</text>
</g>
<g font-size="1.8" fill="#840000">
<text x="35" y="11.9">1</text>
<text x="85" y="11.9">2</text>
<text x="135" y="11.9">3</text>
<text x="185" y="11.9">4</text>
<text x="235" y="11.9">5</text>
<text x="285" y="11.9">6</text>
<text x="10.3" y="35.9">A</text>
<text x="285.3" y="35.9">A</text>
<text x="10.3" y="85.9">B</text>
<text x="285.3" y="85.9">B</text>
<text x="10.3" y="135.9">C</text>
<text x="285.3" y="135.9">C</text>
<text x="10.3" y="185.9">D</text>
<text x="285.3" y="185.9">D</text>
<text x="35" y="199.9">1</text>
<text x="85" y="199.9">2</text>
<text x="135" y="199.9">3</text>
<text x="185" y="199.9">4</text>
<text x="235" y="199.9">5</text>
<text x="285" y="199.9">6</text>
</g>
<g font-size="1.8" fill="#006464">
<text x="203.3" y="28.8">+1V8</text>
<text x="272.9" y="28.5">+3V0</text>
<text x="196" y="33.5">C13</text>
<text x="227.6" y="31.3">REFA</text>
<text x="227.6" y="33.9">A1</text>
<text x="247.5" y="33.9">REFB</text>
<text x="249.8" y="31.3">EN</text>
<text x="105" y="39.4">SW_Push</text>
<text x="107.2" y="37">SW3</text>
<text x="141.4" y="39.8">NORA-B106-00B</text>
<text x="148.5" y="37.4">U9</text>
<text x="191.9" y="39">+1V8</text>
<text x="227.6" y="36.4">A2</text>
<text x="227.6" y="39">A3</text>
<text x="227.6" y="41.5">A4</text>
<text x="249.8" y="36.4">B1</text>
<text x="249.8" y="39">B2</text>
<text x="249.8" y="41.5">B3</text>
<text x="277.6" y="36">C12</text>
<text x="90.8" y="46.6">C25</text>
<text x="199.9" y="43.1">GND</text>
<text x="227.6" y="44">GND</text>
<text x="249.8" y="44">B4</text>
<text x="273.6" y="45.6">GND</text>
<text x="102.1" y="50.7">GND</text>
<text x="217.7" y="48.2">GND</text>
<text x="90.8" y="56.8">C24</text>
<text x="101.5" y="58">X1</text>
<text x="29.3" y="65.2">USB_C_Receptacle</text>
<text x="36.9" y="62.8">J1</text>
<text x="234.4" y="62.8">1V8 +3V0</text>
<text x="42.1" y="69.4">VBUS</text>
<text x="86.9" y="67.2">GND</text>
<text x="229.9" y="69.4">X608</text>
<text x="43.3" y="74.5">CC1</text>
<text x="43.3" y="77.1">CC2</text>
<text x="237.1" y="76.1" transform="rotate(-90 237.1 76.1)">VDDIO</text>
<text x="242.2" y="74.2" transform="rotate(-90 242.2 74.2)">VDD</text>
<text x="265.3" y="75.5">+3V0</text>
<text x="44.2" y="82.1">D-</text>
<text x="79" y="82.1">VBUS</text>
<text x="87.1" y="82.1">GND</text>
<text x="230.4" y="80.9">RESET</text>
<text x="247.2" y="79.3" transform="rotate(-90 247.2 79.3)">CTP-VDD</text>
<text x="269.8" y="83.4">R4</text>
<text x="274.8" y="83.4">R5</text>
<text x="44.2" y="84.7">D-</text>
<text x="44.2" y="87.2">D+</text>
<text x="44.2" y="89.8">D+</text>
<text x="79" y="84.7">D-</text>
<text x="79" y="87.2">D+</text>
<text x="88.4" y="84.7">NC</text>
<text x="88.4" y="87.2">NC</text>
<text x="230.4" y="84.7">LEDK-1</text>
<text x="230.4" y="87.2">LEDK-2</text>
<text x="243.5" y="88.5">CTP-RST</text>
<text x="41.8" y="94.8">RX1-</text>
<text x="99.6" y="90.1">GND</text>
<text x="230.4" y="92.3">RS/DC</text>
<text x="230.4" y="94.8">SDI/SDA</text>
<text x="243.4" y="91">CTP-SDA</text>
<text x="243.4" y="93.6">CTP-SCL</text>
<text x="41.8" y="97.4">RX1+</text>
<text x="230.4" y="97.4">SDO</text>
<text x="230.4" y="99.9">SCL</text>
<text x="244" y="96.1">CTP-INT</text>
<text x="259" y="98.3">+3V0</text>
<text x="42.1" y="102.5">TX1-</text>
<text x="42.1" y="105">TX1+</text>
<text x="230.4" y="102.5">CS</text>
<text x="246.3" y="102.5">LEDA2</text>
<text x="246.3" y="105">LEDA1</text>
<text x="41.8" y="110.1">RX2-</text>
<text x="41.8" y="112.6">RX2+</text>
<text x="229.5" y="113.9">Display</text>
<text x="242.2" y="111.3" transform="rotate(-90 242.2 111.3)">GND</text>
<text x="42.1" y="117.7">TX2-</text>
<text x="239.3" y="119.3">GND</text>
<text x="42" y="125.3">SBU1</text>
<text x="42.1" y="120.2">TX2+</text>
<text x="31.3" y="128.5" transform="rotate(-90 31.3 128.5)">SHIELD</text>
<text x="39" y="128.5" transform="rotate(-90 39 128.5)">GND</text>
<text x="42" y="127.9">SBU2</text>
<text x="201.8" y="133.9">+3V0</text>
<text x="36.1" y="139.6">GND</text>
<text x="230.1" y="141.8">CTRL</text>
<text x="250.2" y="141.8">LED1</text>
<text x="175.8" y="144.7">GND</text>
<text x="206.5" y="149.1">C14</text>
<text x="230.1" y="144.4">GND</text>
<text x="230.1" y="146.9">VIN</text>
<text x="250.2" y="146.9">LED2</text>
<text x="250.9" y="144.4">ISET</text>
<text x="217.7" y="153.6">GND</text>
<text x="279.9" y="154.5">R11</text>
<text x="41.5" y="158.8">SW_Push</text>
<text x="43.7" y="156.4">SW4</text>
<text x="202.4" y="158.7">GND</text>
<text x="41.5" y="167.7">SW_Push</text>
<text x="43.7" y="165.2">SW5</text>
<text x="276.1" y="162.5">GND</text>
<text x="41.5" y="176.6">SW_Push</text>
<text x="43.7" y="174.1">SW6</text>
<text x="131.6" y="177.5">J3</text>
<text x="131.6" y="179.9">Conn_01x06</text>
<text x="38.6" y="185.3">GND</text>
</g>
<g font-size="1.8" fill="#0f0f0f">
<text x="210.8" y="35.2">SDA</text>
<text x="210.8" y="32.7">TOUCH_RST 2</text>
<text x="260.6" y="30.1">TOUCH_EN</text>
<text x="261.1" y="35.2">CTP_RST</text>
<text x="210.8" y="40.3">TOUCH_INT</text>
<text x="210.8" y="37.8">SCL</text>
<text x="261" y="37.8">CTP_SDA</text>
<text x="261.1" y="40.3">CTP_SCL</text>
<text x="261.7" y="42.8">CTP_INT</text>
<text x="114.3" y="50.5">MCU_RST</text>
<text x="179.5" y="55.5">BTN_3</text>
<text x="107.9" y="65.7">TOUCH_EN</text>
<text x="107.9" y="63.2">BTN_2</text>
<text x="186.7" y="63.2">SDA</text>
<text x="186.7" y="60.6">SCL</text>
<text x="107.9" y="70.8">TOUCH_SDA</text>
<text x="107.9" y="68.2">TOUCH_RST</text>
<text x="107.9" y="73.3">TOUCH_SCL</text>
<text x="107.9" y="75.9">TOUCH_INT</text>
<text x="54.4" y="82.2">USBC_D-</text>
<text x="107.9" y="83.5">DISPLAY_CLK</text>
<text x="107.9" y="78.4">DISPLAY_DC</text>
<text x="107.9" y="80.9">DISPLAY_DATA</text>
<text x="213.4" y="83.5">LEDK1</text>
<text x="213.4" y="79.7">DISPLAY_RST</text>
<text x="54.4" y="87.3">USBC_D+</text>
<text x="107.9" y="86">DISPLAY_CS</text>
<text x="213.4" y="86">LEDK2</text>
<text x="256" y="87.3">CTP_RST</text>
<text x="275" y="89.8">CTP_SDA</text>
<text x="213.4" y="91.1">DISPLAY_DC</text>
<text x="213.4" y="93.6">DISPLAY_DATA</text>
<text x="256.6" y="94.9">CTP_INT</text>
<text x="275" y="92.4">CTP_SCL</text>
<text x="180.1" y="98.7">USBC_D+</text>
<text x="180.1" y="101.3">USBC_D-</text>
<text x="213.4" y="98.7">DISPLAY_CLK</text>
<text x="213.4" y="101.3">DISPLAY_CS</text>
<text x="189.1" y="106.3">SWCLK</text>
<text x="189.5" y="108.9">SWDIO</text>
<text x="105.4" y="119">DISPLAY_LIGHT_IO</text>
<text x="111.8" y="117.7">PMIC_INT</text>
<text x="55.1" y="124.1">USB_RST</text>
<text x="105.4" y="124.1">USB_RST</text>
<text x="105.4" y="121.6">BTN_1</text>
<text x="107.9" y="131.7">SWO</text>
<text x="107.9" y="134.3">DISPLAY_RST</text>
<text x="205.7" y="140.6">DISPLAY_LIGHT_IO</text>
<text x="265.7" y="140.6">LEDK1</text>
<text x="265.7" y="145.7">LEDK2</text>
<text x="51.2" y="162.2">BTN_1</text>
<text x="51.2" y="171.1">BTN_2</text>
<text x="114.3" y="173.6">SWCLK</text>
<text x="114.3" y="171.1">SWDIO</text>
<text x="51.2" y="180">BTN_3</text>
<text x="114.3" y="178.7">SWO</text>
<text x="114.3" y="176.2">MCU_RST</text>
<text x="114.3" y="183.8">GND</text>
<text x="114.3" y="181.3">+1V8</text>
</g>
<g font-size="1.8" fill="#a90000">
<text x="222.8" y="30.2">1</text>
<text x="222.8" y="35.3">3</text>
<text x="222.8" y="32.8">2</text>
<text x="255.2" y="30.2">12</text>
<text x="255.2" y="32.8">11</text>
<text x="255.2" y="35.3">10</text>
<text x="222.8" y="37.8">4</text>
<text x="222.8" y="40.4">5</text>
<text x="255.8" y="37.8">9</text>
<text x="255.8" y="40.4">8</text>
<text x="222.8" y="42.9">6</text>
<text x="255.8" y="42.9">7</text>
<text x="49.5" y="68.3">A4</text>
<text x="236" y="69.9" transform="rotate(-90 236 69.9)">11</text>
<text x="241" y="69.9" transform="rotate(-90 241 69.9)">13</text>
<text x="246.1" y="69.9" transform="rotate(-90 246.1 69.9)">17</text>
<text x="49.5" y="75.9">B5</text>
<text x="49.5" y="73.4">A5</text>
<text x="49.5" y="83.6">B7</text>
<text x="49.5" y="81">A7</text>
<text x="74.2" y="81">6</text>
<text x="74.2" y="83.6">4</text>
<text x="94.5" y="81">1</text>
<text x="94.5" y="83.6">2</text>
<text x="227.3" y="79.8">10</text>
<text x="227.9" y="83.6">1</text>
<text x="49.5" y="88.6">B6</text>
<text x="49.5" y="86.1">A6</text>
<text x="74.2" y="86.1">5</text>
<text x="94.5" y="86.1">3</text>
<text x="227.9" y="86.1">2</text>
<text x="252.7" y="87.4">18</text>
<text x="252.7" y="89.9">19</text>
<text x="48.9" y="93.7">B10</text>
<text x="227.9" y="91.2">5</text>
<text x="227.9" y="93.7">6</text>
<text x="252.7" y="92.5">20</text>
<text x="252.7" y="95">21</text>
<text x="48.9" y="96.3">B11</text>
<text x="49.5" y="101.3">A3</text>
<text x="227.9" y="96.3">7</text>
<text x="227.9" y="98.8">8</text>
<text x="227.9" y="101.3">9</text>
<text x="252.7" y="101.3">23</text>
<text x="49.5" y="103.9">A2</text>
<text x="252.7" y="103.9">24</text>
<text x="48.9" y="109">A10</text>
<text x="48.9" y="111.5">A11</text>
<text x="241" y="113.7" transform="rotate(-90 241 113.7)">3</text>
<text x="49.5" y="116.6">B3</text>
<text x="49.5" y="119.1">B2</text>
<text x="49.5" y="124.2">A8</text>
<text x="49.5" y="126.7">B8</text>
<text x="30.2" y="133.4" transform="rotate(-90 30.2 133.4)">S1</text>
<text x="37.8" y="133.3" transform="rotate(-90 37.8 133.3)">A1</text>
<text x="225.4" y="140.7">1</text>
<text x="225.4" y="143.3">2</text>
<text x="258.4" y="140.7">6</text>
<text x="258.4" y="143.3">5</text>
<text x="225.4" y="145.8">3</text>
<text x="258.4" y="145.8">4</text>
<text x="125.7" y="171.2">1</text>
<text x="125.7" y="173.7">2</text>
<text x="125.7" y="176.3">3</text>
<text x="125.7" y="178.8">4</text>
<text x="125.7" y="181.4">5</text>
<text x="125.7" y="183.9">6</text>
</g>
<g font-size="1.8" fill="#725600">
<text x="179.3" y="44">VBUS_OUT</text>
<text x="195.8" y="61.8">SCL</text>
<text x="195.8" y="64.4">SDA</text>
<text x="66.2" y="69.4">VBUS_IN</text>
<text x="54.8" y="77.1">CC2</text>
<text x="54.8" y="74.5">CC1</text>
<text x="111.7" y="89.8">QSPI_IO0</text>
<text x="111.7" y="94.8">QSPI_IO2</text>
<text x="111.7" y="92.3">QSPI_IO1</text>
<text x="111.3" y="99.9">QSPI_CLK</text>
<text x="111.7" y="97.4">QSPI_IO3</text>
<text x="112.4" y="102.5">QSPI_CS</text>
<text x="112.9" y="107.5">LPS_INT</text>
<text x="112.6" y="110.1">MAX_INT</text>
<text x="113.1" y="112.6">BMI_INT</text>
<text x="112.8" y="115.2">OPT_INT</text>
<text x="111.7" y="130.4">LRA_PWM</text>
<text x="113.4" y="127.9">LRA_EN</text>
</g>
<g font-size="1.8" fill="#840084">
<text x="95.5" y="65.9">12.5pF</text>
<text x="93.7" y="68.4">32.768kHz</text>
</g>
<g font-size="1.8" fill="#0000c2">
<text x="248.2" y="155.6">10k</text>
<text x="252.8" y="155.6">to</text>
<text x="255.9" y="155.6">ensure</text>
<text x="263.4" y="155.6">below</text>
<text x="269.9" y="155.6">30mA</text>
<text x="108.2" y="161.4">PROBABLY</text>
<text x="119" y="161.4">PROGRAMMING W JLINK</text>
<text x="109" y="163.4">SWAP TO NRF52840</text>
<text x="129.6" y="163.4">IF</text>
<text x="132.4" y="163.4">USING</text>
<text x="139.4" y="163.4">PI</text>
</g>
<g font-size="1.4" fill="#006464">
<text x="167.5" y="43.9">VBUS</text>
<text x="168.5" y="46.5">VDD</text>
<text x="128" y="51.5">~{RESET}</text>
<text x="167.5" y="49">VDDH</text>
<text x="128" y="56.6">P0.00/XL1</text>
<text x="128" y="59.2">P0.01/XL2</text>
<text x="167" y="56.6">P1.00</text>
<text x="167" y="59.2">P1.01</text>
<text x="128" y="61.7">P0.02/NFC1</text>
<text x="128" y="64.2">P0.03/NFC2</text>
<text x="163.6" y="61.7">P1.02/TWI</text>
<text x="163.6" y="64.2">P1.03/TWI</text>
<text x="128" y="66.8">P0.04/AIN0</text>
<text x="128" y="69.3">P0.05/AIN1</text>
<text x="128" y="71.9">P0.06/AIN2</text>
<text x="167" y="66.8">P1.04</text>
<text x="167" y="69.3">P1.05</text>
<text x="167" y="71.9">P1.06</text>
<text x="128" y="74.4">P0.07/AIN3</text>
<text x="128" y="76.9">P0.08/TRACEDATA3/SCK</text>
<text x="167" y="74.4">P1.07</text>
<text x="167" y="76.9">P1.08</text>
<text x="128" y="79.5">P0.09/TRACEDATA2/MOSI</text>
<text x="128" y="82">P0.10/TRACEDATA1/MISO</text>
<text x="167" y="79.5">P1.09</text>
<text x="167" y="82">P1.10</text>
<text x="128" y="84.6">P0.11/TRACEDATA0/CSN</text>
<text x="128" y="87.1">P0.12/TRACECLK/DCX</text>
<text x="128" y="89.6">P0.13/IO0</text>
<text x="167" y="84.6">P1.11</text>
<text x="167" y="87.1">P1.12</text>
<text x="167" y="89.6">P1.13</text>
<text x="128" y="92.2">P0.14/IO1</text>
<text x="128" y="94.7">P0.15/IO2</text>
<text x="167" y="92.2">P1.14</text>
<text x="167" y="94.7">P1.15</text>
<text x="128" y="97.3">P0.16/IO3</text>
<text x="128" y="99.8">P0.17/SCK</text>
<text x="165.6" y="99.8">USB_DP</text>
<text x="128" y="102.3">P0.18/CSN</text>
<text x="128" y="104.9">P0.19</text>
<text x="128" y="107.4">P0.20</text>
<text x="165.5" y="102.3">USB_DM</text>
<text x="165.5" y="107.4">SWDCLK</text>
<text x="128" y="110">P0.21</text>
<text x="128" y="112.5">P0.22</text>
<text x="166.8" y="110">SWDIO</text>
<text x="128" y="115">P0.23</text>
<text x="128" y="117.6">P0.24</text>
<text x="128" y="120.1">P0.25/AIN4</text>
<text x="128" y="122.7">P0.26/AIN5</text>
<text x="128" y="125.2">P0.27/AIN6</text>
<text x="128" y="127.7">P0.28/AIN7</text>
<text x="128" y="130.3">P0.29</text>
<text x="128" y="132.8">P0.30</text>
<text x="128" y="135.4">P0.31</text>
<text x="169.4" y="135.4">NC</text>
<text x="168.6" y="140.4">VSS</text>
</g>
<g font-size="1.4" fill="#a90000">
<text x="174.1" y="42.9">B9</text>
<text x="174.2" y="45.5">A7</text>
<text x="98.8" y="53.9" transform="rotate(-90 98.8 53.9)">1</text>
<text x="123.5" y="50.5">J3</text>
<text x="174.2" y="48">A8</text>
<text x="123.3" y="55.6">C6</text>
<text x="123.3" y="58.2">B6</text>
<text x="174.1" y="58.2">C4</text>
<text x="174.2" y="55.6">A4</text>
<text x="98.8" y="61.6" transform="rotate(-90 98.8 61.6)">2</text>
<text x="123.3" y="60.7">C5</text>
<text x="123.3" y="63.2">B5</text>
<text x="123.3" y="65.8">D8</text>
<text x="174.1" y="60.7">B4</text>
<text x="174.1" y="65.8">G4</text>
<text x="174.2" y="63.2">A3</text>
<text x="123.4" y="68.3">E8</text>
<text x="123.4" y="70.9">E7</text>
<text x="174.1" y="70.9">G1</text>
<text x="174.2" y="68.3">E9</text>
<text x="123.3" y="73.4">D3</text>
<text x="123.3" y="75.9">B1</text>
<text x="174.1" y="75.9">G5</text>
<text x="174.2" y="73.4">F7</text>
<text x="123.3" y="78.5">C2</text>
<text x="123.3" y="81">C1</text>
<text x="123.3" y="83.6">B3</text>
<text x="174.1" y="83.6">H9</text>
<text x="174.1" y="78.5">G7</text>
<text x="174.3" y="81">J7</text>
<text x="123.3" y="88.6">D2</text>
<text x="123.4" y="86.1">A2</text>
<text x="174.1" y="86.1">G8</text>
<text x="174.1" y="88.6">G9</text>
<text x="123.3" y="93.7">D1</text>
<text x="123.4" y="91.2">E2</text>
<text x="174.2" y="91.2">F8</text>
<text x="174.2" y="93.7">F9</text>
<text x="123.4" y="101.3">E1</text>
<text x="123.4" y="96.3">F2</text>
<text x="123.4" y="98.8">F1</text>
<text x="174.1" y="98.8">C9</text>
<text x="174.1" y="101.3">D9</text>
<text x="123.4" y="103.9">F3</text>
<text x="123.4" y="106.4">A5</text>
<text x="174.3" y="106.4">J2</text>
<text x="123.3" y="111.5">C8</text>
<text x="123.4" y="109">E3</text>
<text x="174.1" y="109">H2</text>
<text x="123.3" y="116.6">H1</text>
<text x="123.3" y="114">D7</text>
<text x="123.3" y="119.1">G3</text>
<text x="123.3" y="124.2">H3</text>
<text x="123.3" y="121.7">G2</text>
<text x="123.3" y="129.3">H7</text>
<text x="123.3" y="131.8">H8</text>
<text x="123.5" y="126.7">J8</text>
<text x="123.5" y="134.4">J9</text>
<text x="174.2" y="134.4">A6</text>
<text x="174.2" y="139.4">A1</text>
</g>
<g font-size="1.1" fill="#006464">
<text x="196" y="35.3">100nF</text>
<text x="277.5" y="37.8">100nF</text>
<text x="91.1" y="48.4">22pF</text>
<text x="91.1" y="58.6">22pF</text>
<text x="206.4" y="150.9">1uF</text>
</g>
<g font-size="1.1" fill="#840084">
<text x="197.5" y="37">50V</text>
<text x="277.5" y="39.5">50V</text>
<text x="91.5" y="50.1">50V</text>
<text x="91.5" y="60.2">50V</text>
<text x="206.4" y="152.5">50V</text>
</g>
</svg>
